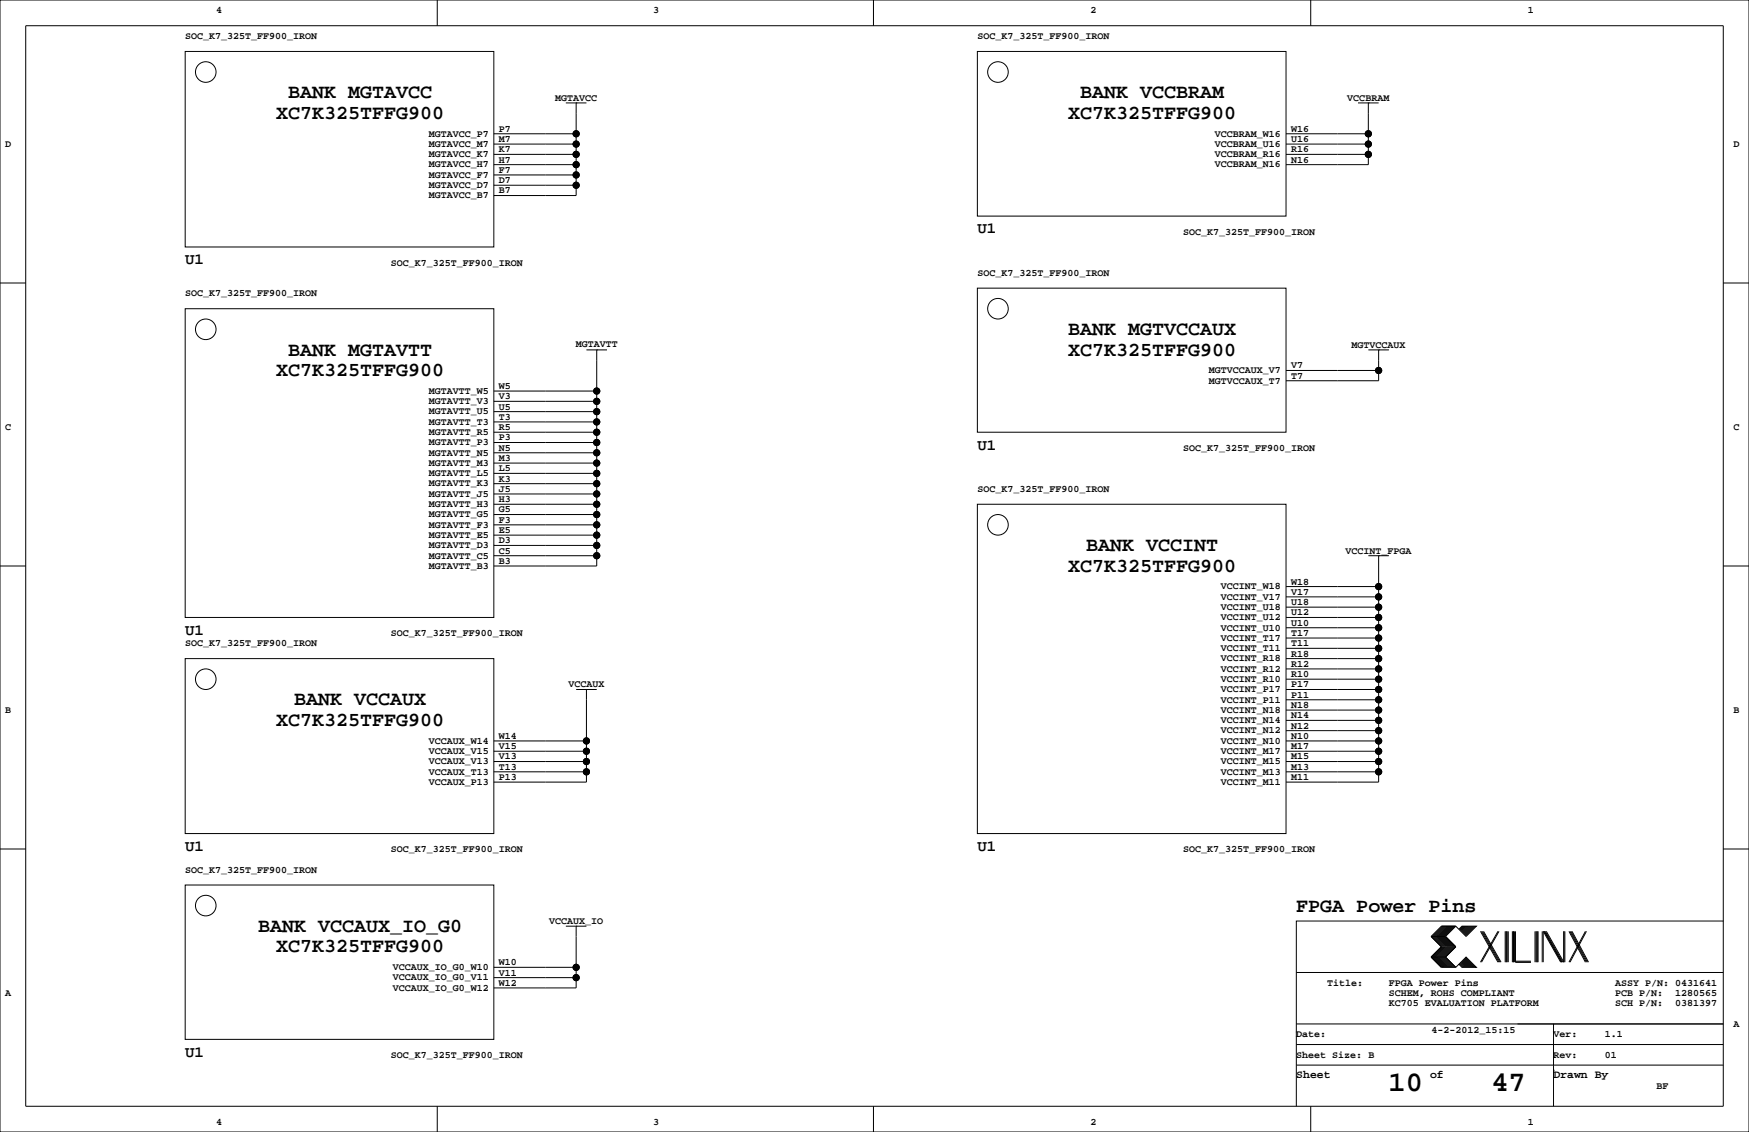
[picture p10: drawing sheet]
<svg xmlns="http://www.w3.org/2000/svg" width="432mm" height="279mm" viewBox="0 0 432 279" stroke-linecap="round" stroke-linejoin="round" font-family="sans-serif">
<g fill="none" stroke="#000" stroke-width=".25">
<path d="M0 0h431.8v279.4h-431.8zM6.3 6.4h419.1v266.6h-419.1zM45.7 12.7h76.2v48.3h-76.2zM107.9 0v6.4M215.6 0v6.4M241.3 12.7h76.2v40.6h-76.2zM323.6 0v6.4M121.9 38.1h20.3M121.9 35.6h20.3M121.9 33h20.3M139.7 25.4h5.1M142.2 25.4h.1"/>
<path d="M142.2 25.4v22.9h-20.3M317.5 38.1h20.3M317.5 35.6h20.3M317.5 33h20.3M335.3 25.4h5.1M337.8 25.4h.1M337.8 25.4v15.2h-20.3M121.9 40.6h20.3M121.9 45.7h20.3M121.9 43.2h20.3M0 69.8h6.3M45.7 76.2h76.2v76.2h-76.2z"/>
<path d="M241.3 71.1h76.2v35.6h-76.2zM425.4 69.8h6.4M121.9 96.5h25.4M121.9 99.1h25.4M144.8 86.4h5.1M147.3 86.4h.1M147.3 86.4v53.3h-25.4M317.5 91.4h22.9M337.8 86.4h5.1M340.4 86.4h.1M340.4 86.4v7.6h-22.9M121.9 114.3h25.4"/>
<path d="M121.9 111.8h25.4M121.9 116.8h25.4M121.9 119.4h25.4M121.9 109.2h25.4M121.9 106.7h25.4M121.9 104.1h25.4M121.9 101.6h25.4M0 139.7h6.3M121.9 137.2h25.4M121.9 134.6h25.4M121.9 132.1h25.4M121.9 129.5h25.4"/>
<path d="M121.9 124.5h25.4M121.9 127h25.4M121.9 121.9h25.4M241.3 124.5h76.2v81.2h-76.2zM337.8 137.2h5.1M340.4 137.2h.1M340.4 137.2v55.8h-22.9M425.4 139.7h6.4M317.5 157.5h22.9M317.5 154.9h22.9M317.5 152.4h22.9M317.5 149.9h22.9"/>
<path d="M317.5 144.8h22.9M317.5 147.3h22.9M45.7 162.6h76.2v43.1h-76.2zM142.2 170.2h5.1M144.8 170.2h.1M144.8 170.2v22.8h-22.9M317.5 177.8h22.9M317.5 175.3h22.9M317.5 172.7h22.9M317.5 170.2h22.9M317.5 160h22.9M317.5 162.6h22.9"/>
<path d="M317.5 165.1h22.9M317.5 167.6h22.9M121.9 190.5h22.9M121.9 188h22.9M121.9 185.4h22.9M121.9 182.9h22.9M317.5 190.5h22.9M317.5 188h22.9M317.5 185.4h22.9M317.5 182.9h22.9M317.5 180.3h22.9M0 209.5h6.3"/>
<path d="M45.7 218.4h76.2v38.1h-76.2zM425.4 209.5h6.4M121.9 238.8h20.3M139.7 228.6h5.1M142.2 228.6h.1M142.2 228.6v15.2h-20.3M353.3 236.2l2.6 2.6h3.5M353.3 231.1l2.6 2.6-2.6 2.5M353.3 236.2h3.6M353.3 231.1h3.6M356.1 228.6l-2.5 2.5 2.5 2.6-2.5 2.5 2.5 2.6M356.4 228.6l-2.6 2.5 2.6 2.6-2.6 2.5 2.6 2.6"/>
<path d="M356.6 228.6l-2.5 2.5 2.5 2.6-2.5 2.5 2.5 2.6M356.9 228.6l-2.6 2.5 2.6 2.6-2.6 2.5 2.6 2.6M356.9 231.1l2.5 2.6-2.5 2.5M356.9 236.2l2.5 2.6M357.1 228.6l-2.5 2.5 2.5 2.6-2.5 2.5 2.5 2.6M357.4 228.6l-2.6 2.5 2.6 2.6-2.6 2.5 2.6 2.6M357.6 228.6l-2.5 2.5 2.5 2.6-2.5 2.5 2.5 2.6M357.9 228.6l-2.6 2.5 2.6 2.6-2.6 2.5 2.6 2.6M358.1 228.6l-2.5 2.5 2.5 2.6-2.5 2.5 2.5 2.6M358.4 228.6l-2.5 2.5 2.5 2.6-2.5 2.5 2.5 2.6M358.6 228.6l-2.5 2.5 2.5 2.6-2.5 2.5 2.5 2.6M358.9 228.6l-2.5 2.5 2.5 2.6-2.5 2.5 2.5 2.6"/>
<path d="M359.2 228.6l-2.6 2.5 2.6 2.6-2.6 2.5 2.6 2.6M359.4 228.6l2.5 2.5 2.6-2.5h-3.6l-.7 .8M359.4 228.6h-3.5l-2.6 2.5M359.4 228.6l-2.5 2.5M360.2 238l.7 .8h3.6l-2.6-2.6-2.5 2.6M360.4 237.7l1 1.1M360.4 238l.8 .8M360.7 237.5l1.2 1.3M360.7 237.7l1 1.1M360.9 237.2l1.6 1.6M360.9 237.5l1.3 1.3M361.2 237l1.8 1.8"/>
<path d="M361.2 237.2l1.5 1.6M361.2 228.6l-.8 .8M361.4 236.7l2.1 2.1M361.4 237l1.8 1.8M361.4 228.6l-1 1M361.7 236.5l2.3 2.3M361.7 236.7l2 2.1M361.7 228.6l-1 1M361.9 236.5l2.3 2.3M361.9 228.6l-1.2 1.3M362.2 228.6l-1.3 1.3M362.5 228.6l-1.6 1.5"/>
<path d="M362.7 228.6l-1.5 1.5M363 228.6l-1.8 1.8M363.2 228.6l-1.8 1.8M363.5 228.6l-2.1 2M363.7 228.6l-2 2M364 228.6l-2.3 2.3M364.2 228.6l-2.3 2.3M365.5 229.9l4.3 7.6M365.8 229.9l4.3 7.6M366 229.9l4.3 7.6M366.3 229.9l4.3 7.6M369.8 229.9l-4.3 7.6"/>
<path d="M370.1 229.9l-4.3 7.6M371.6 229.9v7.6M371.9 229.9v7.6M372.1 229.9v7.6M372.4 229.9v7.6M373.4 229.9v7.6M373.6 229.9v7.6M373.9 229.9v7.6M374.1 229.9v7.6h3.9M374.1 237.2h3.9M379 229.9v7.6M379.2 229.9v7.6"/>
<path d="M379.5 229.9v7.6M379.7 229.9v7.6M380.7 229.9v7.6M381 237.5v-7.6l4.3 7.6M381.3 229.9l4.3 7.6M381.5 229.9l4.3 7.6M381.8 229.9l4.3 7.6v-7.6M386.3 229.9v7.6M387.3 229.9l4.1 7.6M387.6 229.9l4.1 7.6M387.9 229.9l4 7.6M388.1 229.9l4.1 7.6"/>
<path d="M391.4 229.9l-4.1 7.6M391.7 229.9l-4.1 7.6M425.4 227.3h-105.4v35.6M121.9 241.3h20.3M320 257.8h105.4M320 252.7h105.4M320 240h105.4M383.5 252.7v20.3M107.9 273v6.4M215.6 273v6.4M320 262.9v10.1M320 262.9h105.4"/>
<path d="M323.6 273v6.4M383.5 264.2h.1"/>
<circle cx="50.8" cy="17.8" r="2.54"/>
<circle cx="246.4" cy="17.8" r="2.54"/>
<circle cx="142.2" cy="35.6" r=".76"/>
<circle cx="142.2" cy="33" r=".76"/>
<circle cx="142.2" cy="38.1" r=".76"/>
<circle cx="337.8" cy="35.6" r=".76"/>
<circle cx="337.8" cy="33" r=".76"/>
<circle cx="337.8" cy="38.1" r=".76"/>
<circle cx="142.2" cy="40.6" r=".76"/>
<circle cx="142.2" cy="43.2" r=".76"/>
<circle cx="142.2" cy="45.7" r=".76"/>
<circle cx="246.4" cy="76.2" r="2.54"/>
<circle cx="50.8" cy="81.3" r="2.54"/>
<circle cx="147.3" cy="96.5" r=".76"/>
<circle cx="147.3" cy="99.1" r=".76"/>
<circle cx="340.4" cy="91.4" r=".76"/>
<circle cx="147.3" cy="106.7" r=".76"/>
<circle cx="147.3" cy="119.4" r=".76"/>
<circle cx="147.3" cy="109.2" r=".76"/>
<circle cx="147.3" cy="101.6" r=".76"/>
<circle cx="147.3" cy="114.3" r=".76"/>
<circle cx="147.3" cy="104.1" r=".76"/>
<circle cx="147.3" cy="116.8" r=".76"/>
<circle cx="147.3" cy="111.8" r=".76"/>
<circle cx="147.3" cy="132.1" r=".76"/>
<circle cx="147.3" cy="121.9" r=".76"/>
<circle cx="147.3" cy="134.6" r=".76"/>
<circle cx="147.3" cy="127" r=".76"/>
<circle cx="147.3" cy="129.5" r=".76"/>
<circle cx="147.3" cy="137.2" r=".76"/>
<circle cx="147.3" cy="124.5" r=".76"/>
<circle cx="246.4" cy="129.5" r="2.54"/>
<circle cx="340.4" cy="157.5" r=".76"/>
<circle cx="340.4" cy="144.8" r=".76"/>
<circle cx="340.4" cy="147.3" r=".76"/>
<circle cx="340.4" cy="152.4" r=".76"/>
<circle cx="340.4" cy="154.9" r=".76"/>
<circle cx="340.4" cy="149.9" r=".76"/>
<circle cx="50.8" cy="167.6" r="2.54"/>
<circle cx="340.4" cy="170.2" r=".76"/>
<circle cx="340.4" cy="160" r=".76"/>
<circle cx="340.4" cy="172.7" r=".76"/>
<circle cx="340.4" cy="177.8" r=".76"/>
<circle cx="340.4" cy="165.1" r=".76"/>
<circle cx="340.4" cy="167.6" r=".76"/>
<circle cx="340.4" cy="175.3" r=".76"/>
<circle cx="340.4" cy="162.6" r=".76"/>
<circle cx="144.8" cy="182.9" r=".76"/>
<circle cx="144.8" cy="190.5" r=".76"/>
<circle cx="144.8" cy="185.4" r=".76"/>
<circle cx="144.8" cy="188" r=".76"/>
<circle cx="340.4" cy="182.9" r=".76"/>
<circle cx="340.4" cy="190.5" r=".76"/>
<circle cx="340.4" cy="185.4" r=".76"/>
<circle cx="340.4" cy="180.3" r=".76"/>
<circle cx="340.4" cy="188" r=".76"/>
<circle cx="50.8" cy="223.5" r="2.54"/>
<circle cx="142.2" cy="238.8" r=".76"/>
<circle cx="142.2" cy="241.3" r=".76"/>
</g>
<g fill="#000" stroke="#000" stroke-width=".25">
<circle cx="142.2" cy="35.6" r=".76"/>
<circle cx="142.2" cy="33" r=".76"/>
<circle cx="142.2" cy="38.1" r=".76"/>
<circle cx="337.8" cy="35.6" r=".76"/>
<circle cx="337.8" cy="33" r=".76"/>
<circle cx="337.8" cy="38.1" r=".76"/>
<circle cx="142.2" cy="40.6" r=".76"/>
<circle cx="142.2" cy="43.2" r=".76"/>
<circle cx="142.2" cy="45.7" r=".76"/>
<circle cx="147.3" cy="96.5" r=".76"/>
<circle cx="147.3" cy="99.1" r=".76"/>
<circle cx="340.4" cy="91.4" r=".76"/>
<circle cx="147.3" cy="106.7" r=".76"/>
<circle cx="147.3" cy="119.4" r=".76"/>
<circle cx="147.3" cy="109.2" r=".76"/>
<circle cx="147.3" cy="101.6" r=".76"/>
<circle cx="147.3" cy="114.3" r=".76"/>
<circle cx="147.3" cy="104.1" r=".76"/>
<circle cx="147.3" cy="116.8" r=".76"/>
<circle cx="147.3" cy="111.8" r=".76"/>
<circle cx="147.3" cy="132.1" r=".76"/>
<circle cx="147.3" cy="121.9" r=".76"/>
<circle cx="147.3" cy="134.6" r=".76"/>
<circle cx="147.3" cy="127" r=".76"/>
<circle cx="147.3" cy="129.5" r=".76"/>
<circle cx="147.3" cy="137.2" r=".76"/>
<circle cx="147.3" cy="124.5" r=".76"/>
<circle cx="340.4" cy="157.5" r=".76"/>
<circle cx="340.4" cy="144.8" r=".76"/>
<circle cx="340.4" cy="147.3" r=".76"/>
<circle cx="340.4" cy="152.4" r=".76"/>
<circle cx="340.4" cy="154.9" r=".76"/>
<circle cx="340.4" cy="149.9" r=".76"/>
<circle cx="340.4" cy="170.2" r=".76"/>
<circle cx="340.4" cy="160" r=".76"/>
<circle cx="340.4" cy="172.7" r=".76"/>
<circle cx="340.4" cy="177.8" r=".76"/>
<circle cx="340.4" cy="165.1" r=".76"/>
<circle cx="340.4" cy="167.6" r=".76"/>
<circle cx="340.4" cy="175.3" r=".76"/>
<circle cx="340.4" cy="162.6" r=".76"/>
<circle cx="144.8" cy="182.9" r=".76"/>
<circle cx="144.8" cy="190.5" r=".76"/>
<circle cx="144.8" cy="185.4" r=".76"/>
<circle cx="144.8" cy="188" r=".76"/>
<circle cx="340.4" cy="182.9" r=".76"/>
<circle cx="340.4" cy="190.5" r=".76"/>
<circle cx="340.4" cy="185.4" r=".76"/>
<circle cx="340.4" cy="180.3" r=".76"/>
<circle cx="340.4" cy="188" r=".76"/>
<circle cx="142.2" cy="238.8" r=".76"/>
<circle cx="142.2" cy="241.3" r=".76"/>
</g>
<g font-size="7.1">
<text x="342.8" y="269.3">10</text>
<text x="368.2" y="269.3">47</text>
</g>
<g font-size="4.9">
<text x="68.2" y="29.3">XC7K325TFFG900</text>
<text x="71.1" y="24.2">BANK MGTAVCC</text>
<text x="263.7" y="29.3">XC7K325TFFG900</text>
<text x="266.7" y="24.2">BANK VCCBRAM</text>
<text x="263.7" y="82.7">BANK MGTVCCAUX</text>
<text x="71.1" y="87.7">BANK MGTAVTT</text>
<text x="263.7" y="87.7">XC7K325TFFG900</text>
<text x="68.2" y="92.8">XC7K325TFFG900</text>
<text x="268.2" y="136">BANK VCCINT</text>
<text x="263.7" y="141.1">XC7K325TFFG900</text>
<text x="68.2" y="179.2">XC7K325TFFG900</text>
<text x="72.6" y="174.1">BANK VCCAUX</text>
<text x="320" y="225.1">FPGA Power Pins</text>
<text x="63.7" y="230">BANK VCCAUX_IO_G0</text>
<text x="68.2" y="235.1">XC7K325TFFG900</text>
</g>
<g font-size="3.9">
<text x="241.3" y="57.6">U1</text>
<text x="45.7" y="65.2">U1</text>
<text x="241.3" y="111">U1</text>
<text x="45.7" y="156.7">U1</text>
<text x="45.7" y="210">U1</text>
<text x="241.3" y="210">U1</text>
<text x="45.7" y="260.8">U1</text>
</g>
<g font-size="2.8">
<text x="320" y="266.1">Sheet</text>
<text x="353.1" y="266.1">of</text>
<text x="383.5" y="266.1">Drawn By</text>
</g>
<g font-size="2.5">
<text x="53.3" y="3.3">4</text>
<text x="161.3" y="3.3">3</text>
<text x="269.2" y="3.3">2</text>
<text x="377.2" y="3.3">1</text>
<text x="45.7" y="9.7">SOC_K7_325T_FF900_IRON</text>
<text x="241.3" y="9.7">SOC_K7_325T_FF900_IRON</text>
<text x="137.1" y="24.9">MGTAVCC</text>
<text x="332.6" y="24.9">VCCBRAM</text>
<text x="105.8" y="33.7">MGTAVCC_P7</text>
<text x="123.2" y="35.1">M7</text>
<text x="123.2" y="32.5">P7</text>
<text x="299.9" y="33.7">VCCBRAM_W16</text>
<text x="318.8" y="35.1">U16</text>
<text x="318.8" y="32.5">W16</text>
<text x="1.3" y="36.3">D</text>
<text x="105.8" y="41.3">MGTAVCC_H7</text>
<text x="105.8" y="38.8">MGTAVCC_K7</text>
<text x="105.8" y="36.3">MGTAVCC_M7</text>
<text x="123.2" y="40.1">H7</text>
<text x="123.2" y="37.6">K7</text>
<text x="299.9" y="41.3">VCCBRAM_N16</text>
<text x="299.9" y="38.8">VCCBRAM_R16</text>
<text x="299.9" y="36.3">VCCBRAM_U16</text>
<text x="318.8" y="40.1">N16</text>
<text x="318.8" y="37.6">R16</text>
<text x="428" y="36.3">D</text>
<text x="105.8" y="46.4">MGTAVCC_D7</text>
<text x="105.8" y="43.9">MGTAVCC_F7</text>
<text x="123.2" y="47.8">B7</text>
<text x="123.2" y="45.2">D7</text>
<text x="123.2" y="42.7">F7</text>
<text x="105.8" y="49">MGTAVCC_B7</text>
<text x="292.1" y="57.9">SOC_K7_325T_FF900_IRON</text>
<text x="96.5" y="65.5">SOC_K7_325T_FF900_IRON</text>
<text x="241.3" y="68.1">SOC_K7_325T_FF900_IRON</text>
<text x="45.7" y="73.2">SOC_K7_325T_FF900_IRON</text>
<text x="142.1" y="85.6">MGTAVTT</text>
<text x="333.7" y="85.9">MGTVCCAUX</text>
<text x="298.4" y="94.7">MGTVCCAUX_T7</text>
<text x="298.4" y="92.1">MGTVCCAUX_V7</text>
<text x="318.8" y="93.5">T7</text>
<text x="318.8" y="90.9">V7</text>
<text x="105.8" y="99.8">MGTAVTT_V3</text>
<text x="105.8" y="97.2">MGTAVTT_W5</text>
<text x="123.2" y="101.1">U5</text>
<text x="123.2" y="98.6">V3</text>
<text x="123.2" y="96">W5</text>
<text x="1.3" y="106.2">C</text>
<text x="105.8" y="107.4">MGTAVTT_R5</text>
<text x="105.8" y="104.8">MGTAVTT_T3</text>
<text x="105.8" y="102.3">MGTAVTT_U5</text>
<text x="123.2" y="106.2">R5</text>
<text x="123.2" y="103.6">T3</text>
<text x="428" y="106.2">C</text>
<text x="105.8" y="112.5">MGTAVTT_N5</text>
<text x="105.8" y="109.9">MGTAVTT_P3</text>
<text x="123.2" y="113.8">M3</text>
<text x="123.2" y="111.3">N5</text>
<text x="123.2" y="108.7">P3</text>
<text x="292.1" y="111.3">SOC_K7_325T_FF900_IRON</text>
<text x="105.8" y="117.5">MGTAVTT_L5</text>
<text x="105.8" y="115">MGTAVTT_M3</text>
<text x="123.2" y="118.9">K3</text>
<text x="123.2" y="116.3">L5</text>
<text x="105.8" y="125.2">MGTAVTT_H3</text>
<text x="105.8" y="122.6">MGTAVTT_J5</text>
<text x="105.8" y="120.1">MGTAVTT_K3</text>
<text x="123.2" y="124">H3</text>
<text x="123.2" y="121.4">J5</text>
<text x="241.3" y="121.4">SOC_K7_325T_FF900_IRON</text>
<text x="105.8" y="130.2">MGTAVTT_F3</text>
<text x="105.8" y="127.7">MGTAVTT_G5</text>
<text x="123.2" y="131.6">E5</text>
<text x="123.2" y="129">F3</text>
<text x="123.2" y="126.5">G5</text>
<text x="105.8" y="137.9">MGTAVTT_C5</text>
<text x="105.8" y="135.3">MGTAVTT_D3</text>
<text x="105.8" y="132.8">MGTAVTT_E5</text>
<text x="123.2" y="136.7">C5</text>
<text x="123.2" y="134.1">D3</text>
<text x="332.2" y="136.7">VCCINT_FPGA</text>
<text x="105.8" y="140.4">MGTAVTT_B3</text>
<text x="123.2" y="139.2">B3</text>
<text x="301.4" y="148">VCCINT_V17</text>
<text x="301.4" y="145.5">VCCINT_W18</text>
<text x="318.8" y="149.4">U18</text>
<text x="318.8" y="146.8">V17</text>
<text x="318.8" y="144.3">W18</text>
<text x="301.4" y="155.6">VCCINT_U10</text>
<text x="301.4" y="153.1">VCCINT_U12</text>
<text x="301.4" y="150.6">VCCINT_U18</text>
<text x="318.8" y="154.4">U10</text>
<text x="318.8" y="151.9">U12</text>
<text x="45.7" y="159.5">SOC_K7_325T_FF900_IRON</text>
<text x="96.5" y="157">SOC_K7_325T_FF900_IRON</text>
<text x="301.4" y="160.7">VCCINT_T11</text>
<text x="301.4" y="158.2">VCCINT_T17</text>
<text x="318.8" y="159.5">T11</text>
<text x="318.8" y="157">T17</text>
<text x="301.4" y="165.8">VCCINT_R12</text>
<text x="301.4" y="163.3">VCCINT_R18</text>
<text x="318.8" y="167.1">R10</text>
<text x="318.8" y="164.6">R12</text>
<text x="318.8" y="162.1">R18</text>
<text x="140.3" y="169.7">VCCAUX</text>
<text x="301.4" y="173.4">VCCINT_P11</text>
<text x="301.4" y="170.9">VCCINT_P17</text>
<text x="301.4" y="168.3">VCCINT_R10</text>
<text x="318.8" y="172.2">P11</text>
<text x="318.8" y="169.7">P17</text>
<text x="1.3" y="176">B</text>
<text x="301.4" y="178.5">VCCINT_N14</text>
<text x="301.4" y="176">VCCINT_N18</text>
<text x="318.8" y="179.8">N12</text>
<text x="318.8" y="177.3">N14</text>
<text x="318.8" y="174.8">N18</text>
<text x="428" y="176">B</text>
<text x="105.8" y="183.6">VCCAUX_W14</text>
<text x="123.2" y="184.9">V15</text>
<text x="123.2" y="182.4">W14</text>
<text x="301.4" y="183.6">VCCINT_N10</text>
<text x="301.4" y="181">VCCINT_N12</text>
<text x="318.8" y="184.9">M17</text>
<text x="318.8" y="182.4">N10</text>
<text x="105.8" y="191.2">VCCAUX_T13</text>
<text x="105.8" y="188.7">VCCAUX_V13</text>
<text x="105.8" y="186.1">VCCAUX_V15</text>
<text x="123.2" y="190">T13</text>
<text x="123.2" y="187.5">V13</text>
<text x="301.4" y="191.2">VCCINT_M13</text>
<text x="301.4" y="188.7">VCCINT_M15</text>
<text x="301.4" y="186.1">VCCINT_M17</text>
<text x="318.8" y="190">M13</text>
<text x="318.8" y="187.5">M15</text>
<text x="105.8" y="193.7">VCCAUX_P13</text>
<text x="123.2" y="192.5">P13</text>
<text x="301.4" y="193.7">VCCINT_M11</text>
<text x="318.8" y="192.5">M11</text>
<text x="45.7" y="215.4">SOC_K7_325T_FF900_IRON</text>
<text x="96.5" y="210.3">SOC_K7_325T_FF900_IRON</text>
<text x="292.1" y="210.3">SOC_K7_325T_FF900_IRON</text>
<text x="135.6" y="228.1">VCCAUX_IO</text>
<text x="96.9" y="239.5">VCCAUX_IO_G0_W10</text>
<text x="123.2" y="238.3">W10</text>
<text x="1.3" y="245.9">A</text>
<text x="96.9" y="244.5">VCCAUX_IO_G0_W12</text>
<text x="96.9" y="242">VCCAUX_IO_G0_V11</text>
<text x="123.2" y="243.3">W12</text>
<text x="123.2" y="240.8">V11</text>
<text x="327.7" y="243.3">Title:</text>
<text x="342.9" y="245.9">SCHEM, ROHS COMPLIANT</text>
<text x="342.9" y="243.3">FPGA Power Pins</text>
<text x="398.8" y="243.3">ASSY P/N: 0431641</text>
<text x="398.8" y="245.9">PCB P/N:</text>
<text x="413.6" y="245.9">1280565</text>
<text x="342.9" y="248.4">KC705 EVALUATION PLATFORM</text>
<text x="398.8" y="248.4">SCH P/N:</text>
<text x="413.6" y="248.4">0381397</text>
<text x="320" y="256">Date:</text>
<text x="353.4" y="255">4-2-2012_15:15</text>
<text x="383.5" y="256">Ver:</text>
<text x="396.2" y="256">1.1</text>
<text x="428" y="253.5">A</text>
<text x="96.5" y="261.1">SOC_K7_325T_FF900_IRON</text>
<text x="320" y="261.1">Sheet Size: B</text>
<text x="383.5" y="261.1">Rev:</text>
<text x="396.2" y="261.1">01</text>
<text x="408.9" y="268.7">BF</text>
<text x="53.3" y="277.6">4</text>
<text x="161.3" y="277.6">3</text>
<text x="269.2" y="277.6">2</text>
<text x="377.2" y="277.6">1</text>
</g>
</svg>
